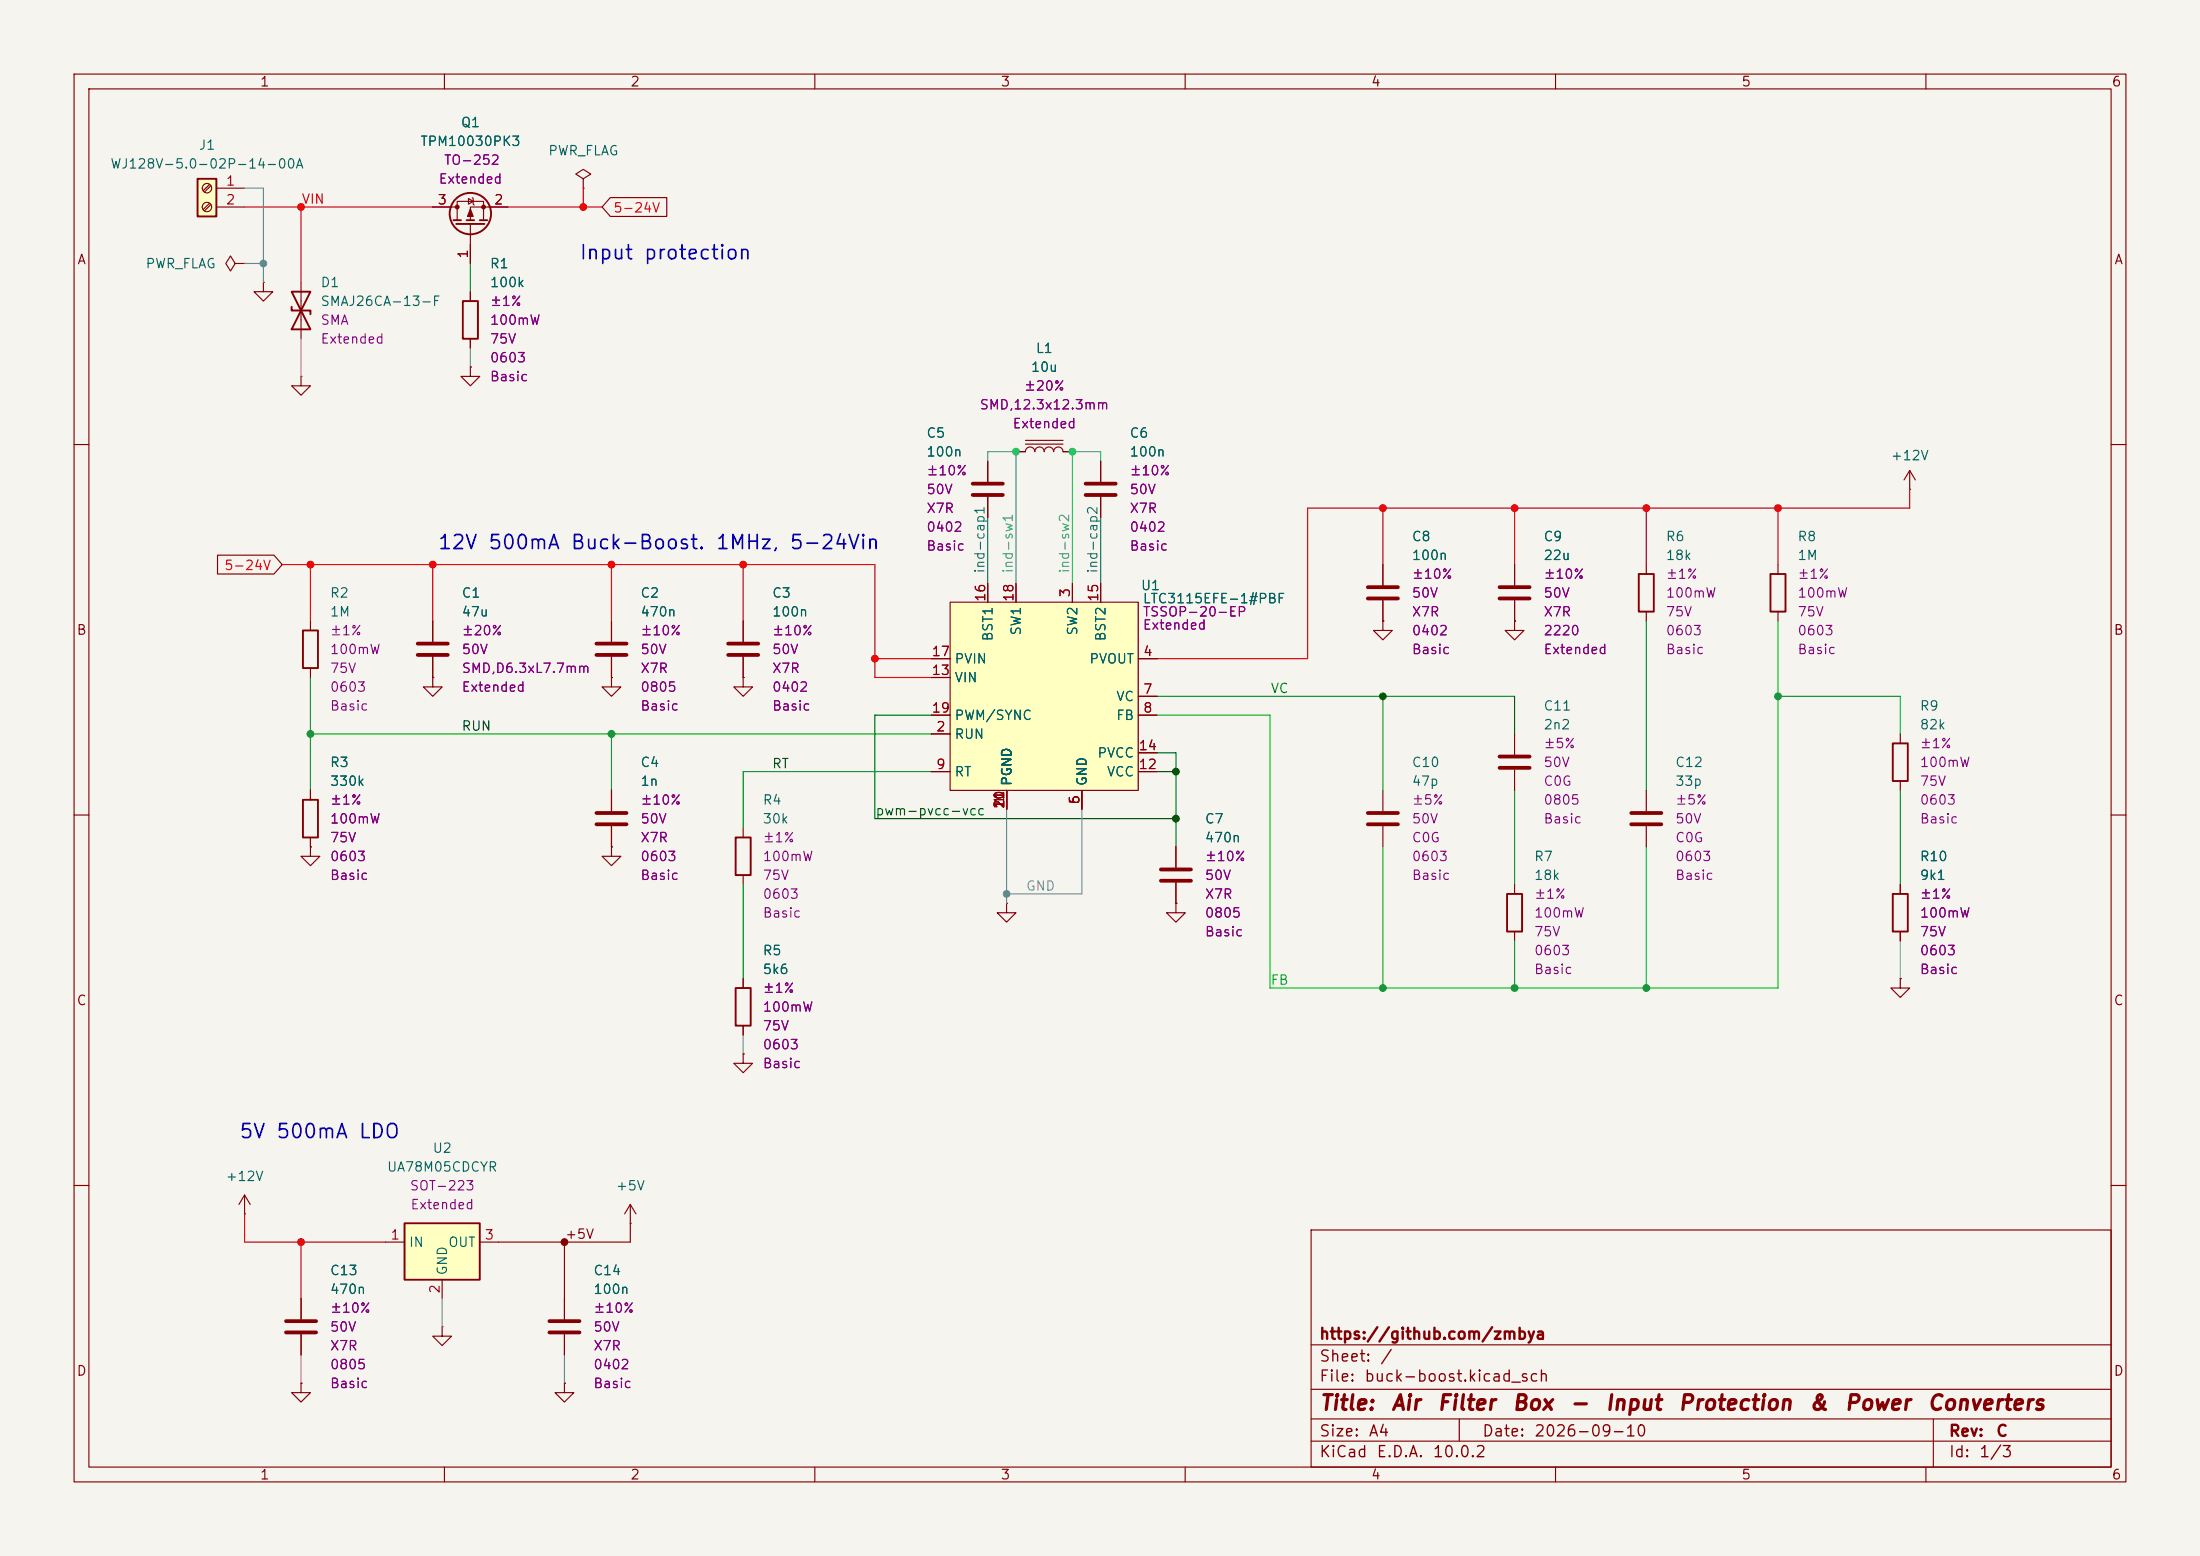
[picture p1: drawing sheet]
<svg xmlns="http://www.w3.org/2000/svg" width="297mm" height="210mm" viewBox="0 0 297 210" stroke-linecap="round" stroke-linejoin="round" font-family="sans-serif">
<path d="M0 0h297v210h-297z" fill="#f5f4ef" stroke="#f5f4ef" stroke-width=".14"/>
<g fill="none" stroke="#840000" stroke-width=".15">
<path d="M10 10h277v190h-277zM12 12h273v186h-273zM60 10v2M110 10v2M160 10v2M210 10v2M260 10v2M10 60h2M133.3 62.2v2.8M133.3 67.1v2.8M148.6 62.2v2.8M148.6 67.1v2.8"/>
<path d="M285 60h2M82.5 91.4v1.3h1.3l-1.3 1.3-1.2-1.3h1.2M82.5 91.4h.1M82.5 83.8v2.8M82.5 88.6v2.8M100.3 91.4v1.3h1.3l-1.3 1.3-1.2-1.3h1.2M100.3 91.4h.1M100.3 83.8v2.8M100.3 88.6v2.8M10 110h2M82.5 114.3v1.3h1.3l-1.3 1.2-1.2-1.2h1.2M82.5 114.3h.1"/>
<path d="M82.5 106.7v2.8M82.5 111.5v2.8M285 110h2M10 160h2M33 163.8h.1M33 161.3l-.7 1.3M33 161.3l.8 1.3M33 161.3v2.5M177 166h108v32h-108zM285 160h2M60 198v2M110 198v2"/>
<path d="M160 198v2M177 194.5h108M177 191.5h108M177 187.5h108M177 181.5h108M197 191.5v3M210 198v2M260 198v2M261 191.5v6.5"/>
</g>
<path d="M131.3 66.8h4.1M131.3 65.3h4.1M146.6 66.8h4M146.6 65.3h4M80.5 88.4h4.1M80.5 86.9h4.1M98.3 88.4h4.1M98.3 86.9h4.1M80.5 111.3h4.1M80.5 109.7h4.1" fill="none" stroke="#840000" stroke-width=".51"/>
<path d="M54.6 165.1h10.2v7.6h-10.2z" fill="#ffffc2"/>
<path d="M99.3 113h2v5.1h-2zM203.5 120.7h2v5h-2zM54.6 165.1h10.2v7.6h-10.2z" fill="none" stroke="#840000" stroke-width=".25"/>
<g fill="none" stroke="#840000" stroke-width=".15">
<path d="M40.6 50.8v1.3h1.3l-1.3 1.2-1.2-1.2h1.2M40.6 50.8h.1M138.4 59.9h5.1M138.4 59.4h5.1M137.2 61h1.2a.64 .64 0 0 1 .7-.7 .64 .64 0 0 1 .6 .7 .64 .64 0 0 1 .6-.7 .64 .64 0 0 1 .7 .7 .64 .64 0 0 1 .6-.7 .64 .64 0 0 1 .6 .7 .64 .64 0 0 1 .7-.7 .64 .64 0 0 1 .6 .7h1.3M58.4 91.4v1.3h1.3l-1.3 1.3-1.3-1.3h1.3M58.4 91.4h.1M58.4 83.8v2.8M58.4 88.6v2.8M204.5 99.1v2.8M100.3 111.8v1.2M100.3 118.1v1.3"/>
<path d="M158.7 114.3v2.8M158.7 119.1v2.8M204.5 103.9v2.8M204.5 119.4v1.3M222.2 106.7v2.8M222.2 111.5v2.8M135.9 121.9v1.3h1.3l-1.3 1.3-1.3-1.3h1.3M135.9 121.9h.1M158.7 121.9v1.3h1.3l-1.3 1.3-1.2-1.3h1.2M158.7 121.9h.1M204.5 125.7v1.3M40.6 175.3v2.8"/>
<path d="M52.1 167.6h2.5M59.7 179.1v1.2h1.3l-1.3 1.3-1.3-1.3h1.3M59.7 179.1h.1M59.7 172.7v2.6M64.8 167.6h2.5M40.6 186.7v1.3h1.3l-1.3 1.2-1.2-1.2h1.2M40.6 186.7h.1M40.6 180.1v2.8"/>
</g>
<path d="M56.4 88.4h4.1M56.4 86.9h4.1M156.7 118.9h4.1M156.7 117.3h4.1M202.4 103.6h4.1M202.4 102.1h4.1M220.2 111.3h4.1M220.2 109.7h4.1M38.6 179.8h4.1M38.6 178.3h4.1" fill="none" stroke="#840000" stroke-width=".51"/>
<path d="M128.3 81.3h25.4v25.4h-25.4z" fill="#ffffc2"/>
<g fill="none" stroke="#840000" stroke-width=".15">
<path d="M35.6 38.1v1.3h1.2l-1.2 1.2-1.3-1.2h1.3M35.6 38.1h.1M40.6 38.1v7.6M58.4 27.9h3.3M61.7 29.7v-2.5h3.6v2.5M63.2 26.8l.7 .4-.7 .4zM63.5 30.2v5.4M63.5 39.4v1.2M63.8 26.7l.1 .1v.8l.1 .1M68.6 27.9h-5.1v1.8M63.5 49.5v1.3h1.3l-1.3 1.3-1.3-1.3h1.3M63.5 49.5h.1"/>
<path d="M63.5 45.7v1.3M133.3 78.7v2.6M137.2 78.7v2.6M144.8 78.7v2.6M148.6 78.7v2.6M204.5 76.2v2.8M41.9 83.8v1.3M41.9 90.2v1.2M125.7 99.1h2.6M125.7 88.9h2.6M125.7 96.5h2.6M125.7 91.4h2.6"/>
<path d="M128.3 81.3h25.4v25.4h-25.4zM153.7 88.9h2.5M153.7 94h2.5M153.7 96.5h2.5M204.5 83.8v1.3h1.2l-1.2 1.3-1.3-1.3h1.3M204.5 83.8h.1M204.5 81v2.8M256.5 99.1v1.2M41.9 114.3v1.3h1.3l-1.3 1.2-1.3-1.2h1.3M41.9 114.3h.1M41.9 106.7v1.3M41.9 113v1.3"/>
<path d="M125.7 104.1h2.6M135.9 106.7v2.5M146 106.7v2.5M153.7 104.1h2.5M153.7 101.6h2.5M186.7 106.7v2.8M186.7 111.5v2.8M256.5 105.4v1.3M256.5 119.4v1.3M100.3 132.1v1.3M100.3 138.4v1.3M256.5 132.1v1.3h1.3l-1.3 1.2-1.2-1.2h1.2"/>
<path d="M256.5 132.1h.1M256.5 125.7v1.3M100.3 142.2v1.3h1.3l-1.3 1.3-1.2-1.3h1.2M100.3 142.2h.1M76.2 175.3v2.8M85.1 165.1h.1M85.1 162.6l-.8 1.2M85.1 162.6l.8 1.2M85.1 162.6v2.5M76.2 186.7v1.3h1.3l-1.3 1.2-1.3-1.2h1.3M76.2 186.7h.1M76.2 180.1v2.8"/>
</g>
<path d="M202.4 79.2h4.1M202.4 80.8h4.1M184.7 111.3h4M184.7 109.7h4M74.2 179.8h4M74.2 178.3h4" fill="none" stroke="#840000" stroke-width=".51"/>
<g fill="none" stroke="#840000" stroke-width=".25">
<path d="M39.4 39.4h2.5l-2.5 5.1h2.5zM61.2 29.7h1M61.6 30.2h3.8M63 29.7h1M64.8 29.7h1M39.4 41.4v.5h2.5v.5M62.5 40.6h2v5.1h-2zM40.9 85.1h2v5.1h-2zM40.9 108h2v5h-2zM255.5 100.3h2.1v5.1h-2.1zM99.3 133.4h2v5h-2zM255.5 120.7h2.1v5h-2.1z"/>
<circle cx="63.5" cy="28.8" r="2.79"/>
</g>
<g fill="#840000" stroke="#840000" stroke-width=".15">
<path d="M63.5 28.2l.4 1h-.8z"/>
<circle cx="61.7" cy="27.9" r=".25"/>
<circle cx="65.3" cy="27.9" r=".25"/>
</g>
<path d="M26.7 24.1h2.5v5.1h-2.5z" fill="#ffffc2"/>
<path d="M26.7 24.1h2.5v5.1h-2.5zM221.2 77.5h2.1v5.1h-2.1zM239 77.5h2v5.1h-2z" fill="none" stroke="#840000" stroke-width=".25"/>
<g fill="none" stroke="#840000" stroke-width=".15">
<path d="M28.3 24.9l-.9 .8M28.3 27.4l-.9 .9M28.5 25.1l-.9 .8M28.5 27.6l-.9 .8M29.2 25.4h3.8M29.2 27.9h3.8M31.7 35.6l-.6-1.1-.6 1.1 .6 1 .6-1h1.3M33 35.6h.1M58.4 27.9h2.6M63.5 33v2.6M63.5 39.4v1.2M66 27.9h2.6"/>
<path d="M78.7 24.1l1.1-.6-1.1-.6-1 .6 1 .6v1.3M78.7 25.4h.1M82.4 26.7h7.6v2.5h-7.6l-1.1-1.3zM63.5 49.5h.1M63.5 45.7v1.3M29.4 74.9h7.6l1.1 1.3-1.1 1.3h-7.6zM133.3 62.2v2.8M133.3 67.1v2.8M133.3 78.7v2.6M137.2 78.7v2.6M137.2 61h1.2M143.5 61h1.3"/>
<path d="M144.8 78.7v2.6M148.6 62.2v2.8M148.6 67.1v2.8M148.6 78.7v2.6M186.7 76.2v2.8M204.5 76.2v2.8M222.2 76.2v1.3M240 76.2v1.3M257.8 66h.1M257.8 63.5l-.8 1.3M257.8 63.5l.8 1.3M257.8 63.5v2.5"/>
<path d="M58.4 91.4h.1M58.4 83.8v2.8M58.4 88.6v2.8M82.5 91.4h.1M82.5 83.8v2.8M82.5 88.6v2.8M100.3 91.4h.1M100.3 83.8v2.8M100.3 88.6v2.8M125.7 99.1h2.6M125.7 88.9h2.6M125.7 96.5h2.6"/>
<path d="M125.7 91.4h2.6M153.7 88.9h2.5M153.7 94h2.5M153.7 96.5h2.5M186.7 83.8v1.3h1.3l-1.3 1.3-1.3-1.3h1.3M186.7 83.8h.1M186.7 81v2.8M204.5 83.8h.1M204.5 81v2.8M222.2 82.6v1.2M240 82.6v1.2M41.9 114.3h.1"/>
<path d="M41.9 106.7v1.3M41.9 113v1.3M82.5 114.3h.1M82.5 106.7v2.8M82.5 111.5v2.8M125.7 104.1h2.6M135.9 106.7v2.5M146 106.7v2.5M153.7 104.1h2.5M153.7 101.6h2.5M158.7 114.3v2.8M158.7 119.1v2.8"/>
<path d="M256.5 119.4v1.3M100.3 132.1v1.3M100.3 138.4v1.3M158.7 121.9h.1M256.5 132.1h.1M256.5 125.7v1.3M100.3 142.2h.1M40.6 175.3v2.8M76.2 167.6v10.5M85.1 165.1v2.5h-17.8M40.6 186.7h.1M40.6 180.1v2.8"/>
<path d="M76.2 186.7h.1M76.2 180.1v2.8"/>
<circle cx="27.9" cy="25.4" r=".63"/>
<circle cx="27.9" cy="27.9" r=".63"/>
</g>
<path d="M184.7 79.2h4M184.7 80.8h4" fill="none" stroke="#840000" stroke-width=".51"/>
<path d="M33 27.9h25.4M40.6 27.9v10.2M68.6 27.9h12.7M78.7 25.4v2.5M38.1 76.2h80v15.2h7.6M41.9 76.2v7.6M58.4 76.2v7.6M82.5 76.2v7.6M100.3 76.2v7.6M118.1 88.9h7.6" fill="none" stroke="#f00" stroke-width=".15"/>
<path d="M33 25.4h2.6v12.7M33 35.6h2.6M40.6 45.7v5.1M63.5 47v2.5M135.9 109.2v12.7M146 109.2v11.5h-10.1M100.3 139.7v2.5M256.5 127v5.1M59.7 175.3v3.8M40.6 182.9v3.8M76.2 182.9v3.8" fill="none" stroke="#848484" stroke-width=".15"/>
<path d="M125.7 96.5h-7.6v14h40.6M156.2 101.6h2.5v12.7M156.2 104.1h2.5" fill="none" stroke="#004800" stroke-width=".15"/>
<path d="M240 83.8v49.6h-68.6v-36.9h-15.2M240 94h16.5v5.1M186.7 114.3v19.1M222.2 114.3v19.1M204.5 127v6.4" fill="none" stroke="#00c200" stroke-width=".15"/>
<path d="M63.5 35.6v3.8M41.9 91.4v15.3M41.9 99.1h83.8M82.5 99.1v7.6M222.2 83.8v22.9M100.3 119.4v12.7M125.7 104.1h-25.4v7.7M204.5 106.7v12.7M256.5 106.7v12.7" fill="none" stroke="#009600" stroke-width=".15"/>
<path d="M186.7 68.6v7.6M204.5 68.6v7.6M222.2 68.6v7.6M240 68.6v7.6M257.8 66v2.6h-81.3v20.3h-20.3M33 163.8v3.8h19.1M40.6 167.6v7.7" fill="none" stroke="#c20000" stroke-width=".15"/>
<path d="M156.2 94h48.3v5.1M186.7 94v12.7" fill="none" stroke="#008400" stroke-width=".15"/>
<path d="M133.3 62.2v-1.2h3.9v17.7M148.6 62.2v-1.2h-3.8v17.7" fill="none" stroke="#00c2c2" stroke-width=".15"/>
<path d="M133.3 69.9v8.8M148.6 69.9v8.8" fill="none" stroke="#008484" stroke-width=".15"/>
<g fill="#c20000" stroke="#c20000" stroke-width=".14">
<circle cx="186.7" cy="68.6" r=".46"/>
<circle cx="240" cy="68.6" r=".46"/>
<circle cx="222.2" cy="68.6" r=".46"/>
<circle cx="204.5" cy="68.6" r=".46"/>
<circle cx="40.6" cy="167.6" r=".46"/>
</g>
<g fill="#00c200" stroke="#00c200" stroke-width=".14">
<circle cx="204.5" cy="133.4" r=".46"/>
<circle cx="240" cy="94" r=".46"/>
<circle cx="222.2" cy="133.4" r=".46"/>
<circle cx="186.7" cy="133.4" r=".46"/>
</g>
<circle cx="186.7" cy="94" r=".46" fill="#008400" stroke="#008400" stroke-width=".14"/>
<g fill="#00c2c2" stroke="#00c2c2" stroke-width=".14">
<circle cx="137.2" cy="61" r=".46"/>
<circle cx="144.8" cy="61" r=".46"/>
</g>
<g fill="#f00" stroke="#f00" stroke-width=".14">
<circle cx="118.1" cy="88.9" r=".46"/>
<circle cx="100.3" cy="76.2" r=".46"/>
<circle cx="41.9" cy="76.2" r=".46"/>
<circle cx="58.4" cy="76.2" r=".46"/>
<circle cx="82.5" cy="76.2" r=".46"/>
<circle cx="78.7" cy="27.9" r=".46"/>
<circle cx="40.6" cy="27.9" r=".46"/>
</g>
<g fill="#009600" stroke="#009600" stroke-width=".14">
<circle cx="82.5" cy="99.1" r=".46"/>
<circle cx="41.9" cy="99.1" r=".46"/>
</g>
<circle cx="76.2" cy="167.6" r=".46" fill="#840000" stroke="#840000" stroke-width=".14"/>
<g fill="#848484" stroke="#848484" stroke-width=".14">
<circle cx="135.9" cy="120.7" r=".46"/>
<circle cx="35.6" cy="35.6" r=".46"/>
</g>
<g fill="#004800" stroke="#004800" stroke-width=".14">
<circle cx="158.7" cy="110.5" r=".46"/>
<circle cx="158.7" cy="104.1" r=".46"/>
</g>
<g font-size="2" fill="#840000">
<text x="178" y="190.8">Title:</text>
<text x="187.7" y="190.8">Air</text>
<text x="193.9" y="190.8">Filter</text>
<text x="204" y="190.8">Box</text>
<text x="211.8" y="190.8">-</text>
<text x="216.6" y="190.8">Input</text>
<text x="226.4" y="190.8">Protection</text>
<text x="244.1" y="190.8">&amp;</text>
<text x="248.9" y="190.8">Power</text>
<text x="260.1" y="190.8">Converters</text>
</g>
<g font-size="1.9" fill="#0000c2">
<text x="78.1" y="35.5">Input protection</text>
<text x="59" y="74.6">12V 500mA Buck-Boost. 1MHz, 5-24Vin</text>
<text x="32.2" y="154.1">5V 500mA LDO</text>
</g>
<g font-size="1.5" fill="#840000">
<text x="178" y="184.2">Sheet:</text>
<text x="178" y="181.2">https://github.com/zmbya</text>
<text x="186.2" y="184.2">/</text>
<text x="178" y="186.9">File:</text>
<text x="184.1" y="186.9">buck-boost.kicad_sch</text>
<text x="178" y="197.1">KiCad</text>
<text x="178" y="194.3">Size:</text>
<text x="184.7" y="194.3">A4</text>
<text x="185.7" y="197.1">E.D.A.</text>
<text x="193.3" y="197.1">10.0.2</text>
<text x="200" y="194.3">Date:</text>
<text x="207" y="194.3">2026-09-10</text>
<text x="263" y="194.3">Rev:</text>
<text x="263" y="197.1">Id:</text>
<text x="267.1" y="197.1">1/3</text>
<text x="269.4" y="194.3">C</text>
</g>
<g font-size="1.3" fill="#840000">
<text x="35" y="12">1</text>
<text x="85" y="12">2</text>
<text x="135" y="12">3</text>
<text x="185" y="12">4</text>
<text x="235" y="12">5</text>
<text x="285" y="12">6</text>
<text x="10.3" y="36">A</text>
<text x="285.3" y="36">A</text>
<text x="10.3" y="86">B</text>
<text x="285.3" y="86">B</text>
<text x="10.3" y="136">C</text>
<text x="285.3" y="136">C</text>
<text x="76.2" y="167.5">+5V</text>
<text x="10.3" y="186">D</text>
<text x="285.3" y="186">D</text>
<text x="35" y="200">1</text>
<text x="85" y="200">2</text>
<text x="135" y="200">3</text>
<text x="185" y="200">4</text>
<text x="235" y="200">5</text>
<text x="285" y="200">6</text>
</g>
<g font-size="1.3" fill="#006464">
<text x="62.1" y="17.5">Q1</text>
<text x="14.8" y="23.1">WJ128V-5.0-02P-14-00A</text>
<text x="26.7" y="20.5">J1</text>
<text x="56.7" y="20">TPM10030PK3</text>
<text x="73.9" y="21.3">PWR_FLAG</text>
<text x="19.6" y="36.5">PWR_FLAG</text>
<text x="43.2" y="39.1">D1</text>
<text x="43.2" y="41.6">SMAJ26CA-13-F</text>
<text x="66" y="36.5">R1</text>
<text x="66" y="39.1">100k</text>
<text x="139.7" y="48">L1</text>
<text x="139.1" y="50.5">10u</text>
<text x="125" y="59.4">C5</text>
<text x="152.4" y="59.4">C6</text>
<text x="125" y="61.9">100n</text>
<text x="152.4" y="61.9">100n</text>
<text x="255.2" y="62.4">+12V</text>
<text x="190.5" y="73.4">C8</text>
<text x="190.5" y="75.9">100n</text>
<text x="208.3" y="73.4">C9</text>
<text x="208.3" y="75.9">22u</text>
<text x="224.8" y="73.4">R6</text>
<text x="224.8" y="75.9">18k</text>
<text x="242.6" y="73.4">R8</text>
<text x="242.6" y="75.9">1M</text>
<text x="44.5" y="81">R2</text>
<text x="44.5" y="83.5">1M</text>
<text x="62.2" y="81">C1</text>
<text x="62.2" y="83.5">47u</text>
<text x="86.4" y="81">C2</text>
<text x="86.4" y="83.5">470n</text>
<text x="104.1" y="81">C3</text>
<text x="104.1" y="83.5">100n</text>
<text x="153.9" y="80">U1</text>
<text x="154.2" y="81.7">LTC3115EFE-1#PBF</text>
<text x="128.8" y="89.9">PVIN</text>
<text x="134.3" y="86.6" transform="rotate(-90 134.3 86.6)">BST1</text>
<text x="138.1" y="85.9" transform="rotate(-90 138.1 85.9)">SW1</text>
<text x="145.8" y="85.9" transform="rotate(-90 145.8 85.9)">SW2</text>
<text x="147" y="89.9">PVOUT</text>
<text x="149.6" y="86.6" transform="rotate(-90 149.6 86.6)">BST2</text>
<text x="128.8" y="92.4">VIN</text>
<text x="150.6" y="95">VC</text>
<text x="128.8" y="100">RUN</text>
<text x="128.8" y="97.5">PWM/SYNC</text>
<text x="150.6" y="97.5">FB</text>
<text x="208.3" y="96.2">C11</text>
<text x="208.3" y="98.8">2n2</text>
<text x="259.1" y="96.2">R9</text>
<text x="259.1" y="98.8">82k</text>
<text x="44.5" y="103.8">R3</text>
<text x="44.5" y="106.4">330k</text>
<text x="86.4" y="103.8">C4</text>
<text x="86.4" y="106.4">1n</text>
<text x="128.8" y="105.1">RT</text>
<text x="136.9" y="106.2" transform="rotate(-90 136.9 106.2)">PGND</text>
<text x="147" y="106.2" transform="rotate(-90 147 106.2)">GND</text>
<text x="148.1" y="102.6">PVCC</text>
<text x="149.3" y="105.1">VCC</text>
<text x="190.5" y="103.8">C10</text>
<text x="190.5" y="106.4">47p</text>
<text x="226.1" y="103.8">C12</text>
<text x="226.1" y="106.4">33p</text>
<text x="102.9" y="108.9">R4</text>
<text x="102.9" y="111.5">30k</text>
<text x="162.6" y="111.5">C7</text>
<text x="162.6" y="114">470n</text>
<text x="207" y="116.5">R7</text>
<text x="207" y="119.1">18k</text>
<text x="259.1" y="119.1">9k1</text>
<text x="259.1" y="116.5">R10</text>
<text x="102.9" y="129.2">R5</text>
<text x="102.9" y="131.8">5k6</text>
<text x="58.3" y="155.9">U2</text>
<text x="30.4" y="159.7">+12V</text>
<text x="52.1" y="158.5">UA78M05CDCYR</text>
<text x="83.1" y="161">+5V</text>
<text x="44.5" y="172.4">C13</text>
<text x="55.1" y="168.6">IN</text>
<text x="60.4" y="168.6">OUT</text>
<text x="60.7" y="172.2" transform="rotate(-90 60.7 172.2)">GND</text>
<text x="80" y="172.4">C14</text>
<text x="44.5" y="175">470n</text>
<text x="80" y="175">100n</text>
</g>
<g font-size="1.3" fill="#840084">
<text x="59.8" y="22.6">TO-252</text>
<text x="59.1" y="25.1">Extended</text>
<text x="66" y="41.6">±1%</text>
<text x="43.2" y="44.2">SMA</text>
<text x="43.2" y="46.7">Extended</text>
<text x="66" y="44.2">100mW</text>
<text x="66" y="46.7">75V</text>
<text x="66" y="51.8">Basic</text>
<text x="66" y="49.2">0603</text>
<text x="138.1" y="53">±20%</text>
<text x="132.2" y="55.6">SMD,12.3x12.3mm</text>
<text x="136.6" y="58.1">Extended</text>
<text x="125" y="64.5">±10%</text>
<text x="152.4" y="64.5">±10%</text>
<text x="125" y="67">50V</text>
<text x="125" y="69.6">X7R</text>
<text x="152.4" y="67">50V</text>
<text x="152.4" y="69.6">X7R</text>
<text x="125" y="74.6">Basic</text>
<text x="125" y="72.1">0402</text>
<text x="152.4" y="74.6">Basic</text>
<text x="152.4" y="72.1">0402</text>
<text x="154.2" y="83.5">TSSOP-20-EP</text>
<text x="190.5" y="78.4">±10%</text>
<text x="190.5" y="81">50V</text>
<text x="190.5" y="83.5">X7R</text>
<text x="208.3" y="78.4">±10%</text>
<text x="208.3" y="81">50V</text>
<text x="208.3" y="83.5">X7R</text>
<text x="224.8" y="78.4">±1%</text>
<text x="224.8" y="81">100mW</text>
<text x="224.8" y="83.5">75V</text>
<text x="242.6" y="78.4">±1%</text>
<text x="242.6" y="81">100mW</text>
<text x="242.6" y="83.5">75V</text>
<text x="44.5" y="86.1">±1%</text>
<text x="44.5" y="88.6">100mW</text>
<text x="62.2" y="86.1">±20%</text>
<text x="62.2" y="88.6">50V</text>
<text x="86.4" y="86.1">±10%</text>
<text x="86.4" y="88.6">50V</text>
<text x="104.1" y="86.1">±10%</text>
<text x="104.1" y="88.6">50V</text>
<text x="154.2" y="85.3">Extended</text>
<text x="190.5" y="88.6">Basic</text>
<text x="190.5" y="86.1">0402</text>
<text x="208.3" y="86.1">2220</text>
<text x="208.3" y="88.6">Extended</text>
<text x="224.8" y="88.6">Basic</text>
<text x="224.8" y="86.1">0603</text>
<text x="242.6" y="88.6">Basic</text>
<text x="242.6" y="86.1">0603</text>
<text x="44.5" y="91.1">75V</text>
<text x="44.5" y="93.7">0603</text>
<text x="62.2" y="91.1">SMD,D6.3xL7.7mm</text>
<text x="62.2" y="93.7">Extended</text>
<text x="86.4" y="91.1">X7R</text>
<text x="86.4" y="93.7">0805</text>
<text x="104.1" y="91.1">X7R</text>
<text x="104.1" y="93.7">0402</text>
<text x="44.5" y="96.2">Basic</text>
<text x="86.4" y="96.2">Basic</text>
<text x="104.1" y="96.2">Basic</text>
<text x="208.3" y="101.3">±5%</text>
<text x="259.1" y="101.3">±1%</text>
<text x="208.3" y="106.4">C0G</text>
<text x="208.3" y="103.8">50V</text>
<text x="259.1" y="103.8">100mW</text>
<text x="259.1" y="106.4">75V</text>
<text x="44.5" y="108.9">±1%</text>
<text x="44.5" y="111.5">100mW</text>
<text x="86.4" y="108.9">±10%</text>
<text x="86.4" y="111.5">50V</text>
<text x="190.5" y="108.9">±5%</text>
<text x="190.5" y="111.5">50V</text>
<text x="208.3" y="111.5">Basic</text>
<text x="208.3" y="108.9">0805</text>
<text x="226.1" y="108.9">±5%</text>
<text x="226.1" y="111.5">50V</text>
<text x="259.1" y="111.5">Basic</text>
<text x="259.1" y="108.9">0603</text>
<text x="44.5" y="119.1">Basic</text>
<text x="44.5" y="114">75V</text>
<text x="44.5" y="116.5">0603</text>
<text x="86.4" y="119.1">Basic</text>
<text x="86.4" y="114">X7R</text>
<text x="86.4" y="116.5">0603</text>
<text x="102.9" y="114">±1%</text>
<text x="102.9" y="116.5">100mW</text>
<text x="102.9" y="119.1">75V</text>
<text x="162.6" y="116.5">±10%</text>
<text x="162.6" y="119.1">50V</text>
<text x="190.5" y="114">C0G</text>
<text x="190.5" y="119.1">Basic</text>
<text x="190.5" y="116.5">0603</text>
<text x="226.1" y="114">C0G</text>
<text x="226.1" y="119.1">Basic</text>
<text x="226.1" y="116.5">0603</text>
<text x="102.9" y="124.2">Basic</text>
<text x="102.9" y="121.6">0603</text>
<text x="162.6" y="121.6">X7R</text>
<text x="162.6" y="124.2">0805</text>
<text x="207" y="121.6">±1%</text>
<text x="207" y="124.2">100mW</text>
<text x="259.1" y="121.6">±1%</text>
<text x="259.1" y="124.2">100mW</text>
<text x="162.6" y="126.7">Basic</text>
<text x="207" y="131.8">Basic</text>
<text x="207" y="126.7">75V</text>
<text x="207" y="129.2">0603</text>
<text x="259.1" y="131.8">Basic</text>
<text x="259.1" y="126.7">75V</text>
<text x="259.1" y="129.2">0603</text>
<text x="102.9" y="134.3">±1%</text>
<text x="102.9" y="136.9">100mW</text>
<text x="102.9" y="139.4">75V</text>
<text x="102.9" y="141.9">0603</text>
<text x="102.9" y="144.5">Basic</text>
<text x="55.2" y="161">SOT-223</text>
<text x="55.3" y="163.5">Extended</text>
<text x="44.5" y="177.5">±10%</text>
<text x="80" y="177.5">±10%</text>
<text x="44.5" y="180">50V</text>
<text x="44.5" y="182.6">X7R</text>
<text x="44.5" y="185.1">0805</text>
<text x="80" y="180">50V</text>
<text x="80" y="182.6">X7R</text>
<text x="80" y="185.1">0402</text>
<text x="44.5" y="187.7">Basic</text>
<text x="80" y="187.7">Basic</text>
</g>
<g font-size="1.3" fill="#a90000">
<text x="30.4" y="25.4">1</text>
<text x="30.4" y="27.9">2</text>
<text x="59" y="27.9">3</text>
<text x="66.6" y="27.9">2</text>
<text x="63.5" y="35" transform="rotate(-90 63.5 35)">1</text>
<text x="133.3" y="81.3" transform="rotate(-90 133.3 81.3)">16</text>
<text x="137.1" y="81.3" transform="rotate(-90 137.1 81.3)">18</text>
<text x="144.8" y="80.7" transform="rotate(-90 144.8 80.7)">3</text>
<text x="148.6" y="81.3" transform="rotate(-90 148.6 81.3)">15</text>
<text x="125.7" y="88.9">17</text>
<text x="154.2" y="88.9">4</text>
<text x="125.7" y="91.4">13</text>
<text x="154.2" y="94">7</text>
<text x="125.7" y="96.5">19</text>
<text x="126.3" y="99">2</text>
<text x="153.6" y="101.6">14</text>
<text x="154.2" y="96.5">8</text>
<text x="126.3" y="104.1">9</text>
<text x="153.6" y="104.1">12</text>
<text x="135.9" y="109.3" transform="rotate(-90 135.9 109.3)">10</text>
<text x="135.9" y="109.3" transform="rotate(-90 135.9 109.3)">20</text>
<text x="135.9" y="108.7" transform="rotate(-90 135.9 108.7)">1</text>
<text x="135.9" y="108.1" transform="rotate(-90 135.9 108.1)">1</text>
<text x="146" y="108.7" transform="rotate(-90 146 108.7)">5</text>
<text x="146" y="108.7" transform="rotate(-90 146 108.7)">6</text>
<text x="52.6" y="167.6">1</text>
<text x="65.3" y="167.6">3</text>
<text x="59.7" y="174.7" transform="rotate(-90 59.7 174.7)">2</text>
</g>
<g font-size="1.3" fill="#f00">
<text x="40.6" y="27.8">VIN</text>
<text x="82.7" y="29">5-24V</text>
<text x="30.2" y="77.3">5-24V</text>
</g>
<g font-size="1.3" fill="#008484">
<text x="133.2" y="77.5" transform="rotate(-90 133.2 77.5)">ind-cap1</text>
<text x="148.5" y="77.5" transform="rotate(-90 148.5 77.5)">ind-cap2</text>
</g>
<g font-size="1.3" fill="#00c2c2">
<text x="137" y="77.5" transform="rotate(-90 137 77.5)">ind-sw1</text>
<text x="144.7" y="77.5" transform="rotate(-90 144.7 77.5)">ind-sw2</text>
</g>
<text font-size="1.3" fill="#008400" x="171.4" y="93.9">VC</text>
<g font-size="1.3" fill="#0f0f0f">
<text x="62.2" y="98.9">RUN</text>
<text x="104.1" y="104">RT</text>
</g>
<text font-size="1.3" fill="#004800" x="118.1" y="110.4">pwm-pvcc-vcc</text>
<text font-size="1.3" fill="#848484" x="138.4" y="120.5">GND</text>
<text font-size="1.3" fill="#00c200" x="171.4" y="133.2">FB</text>
</svg>
